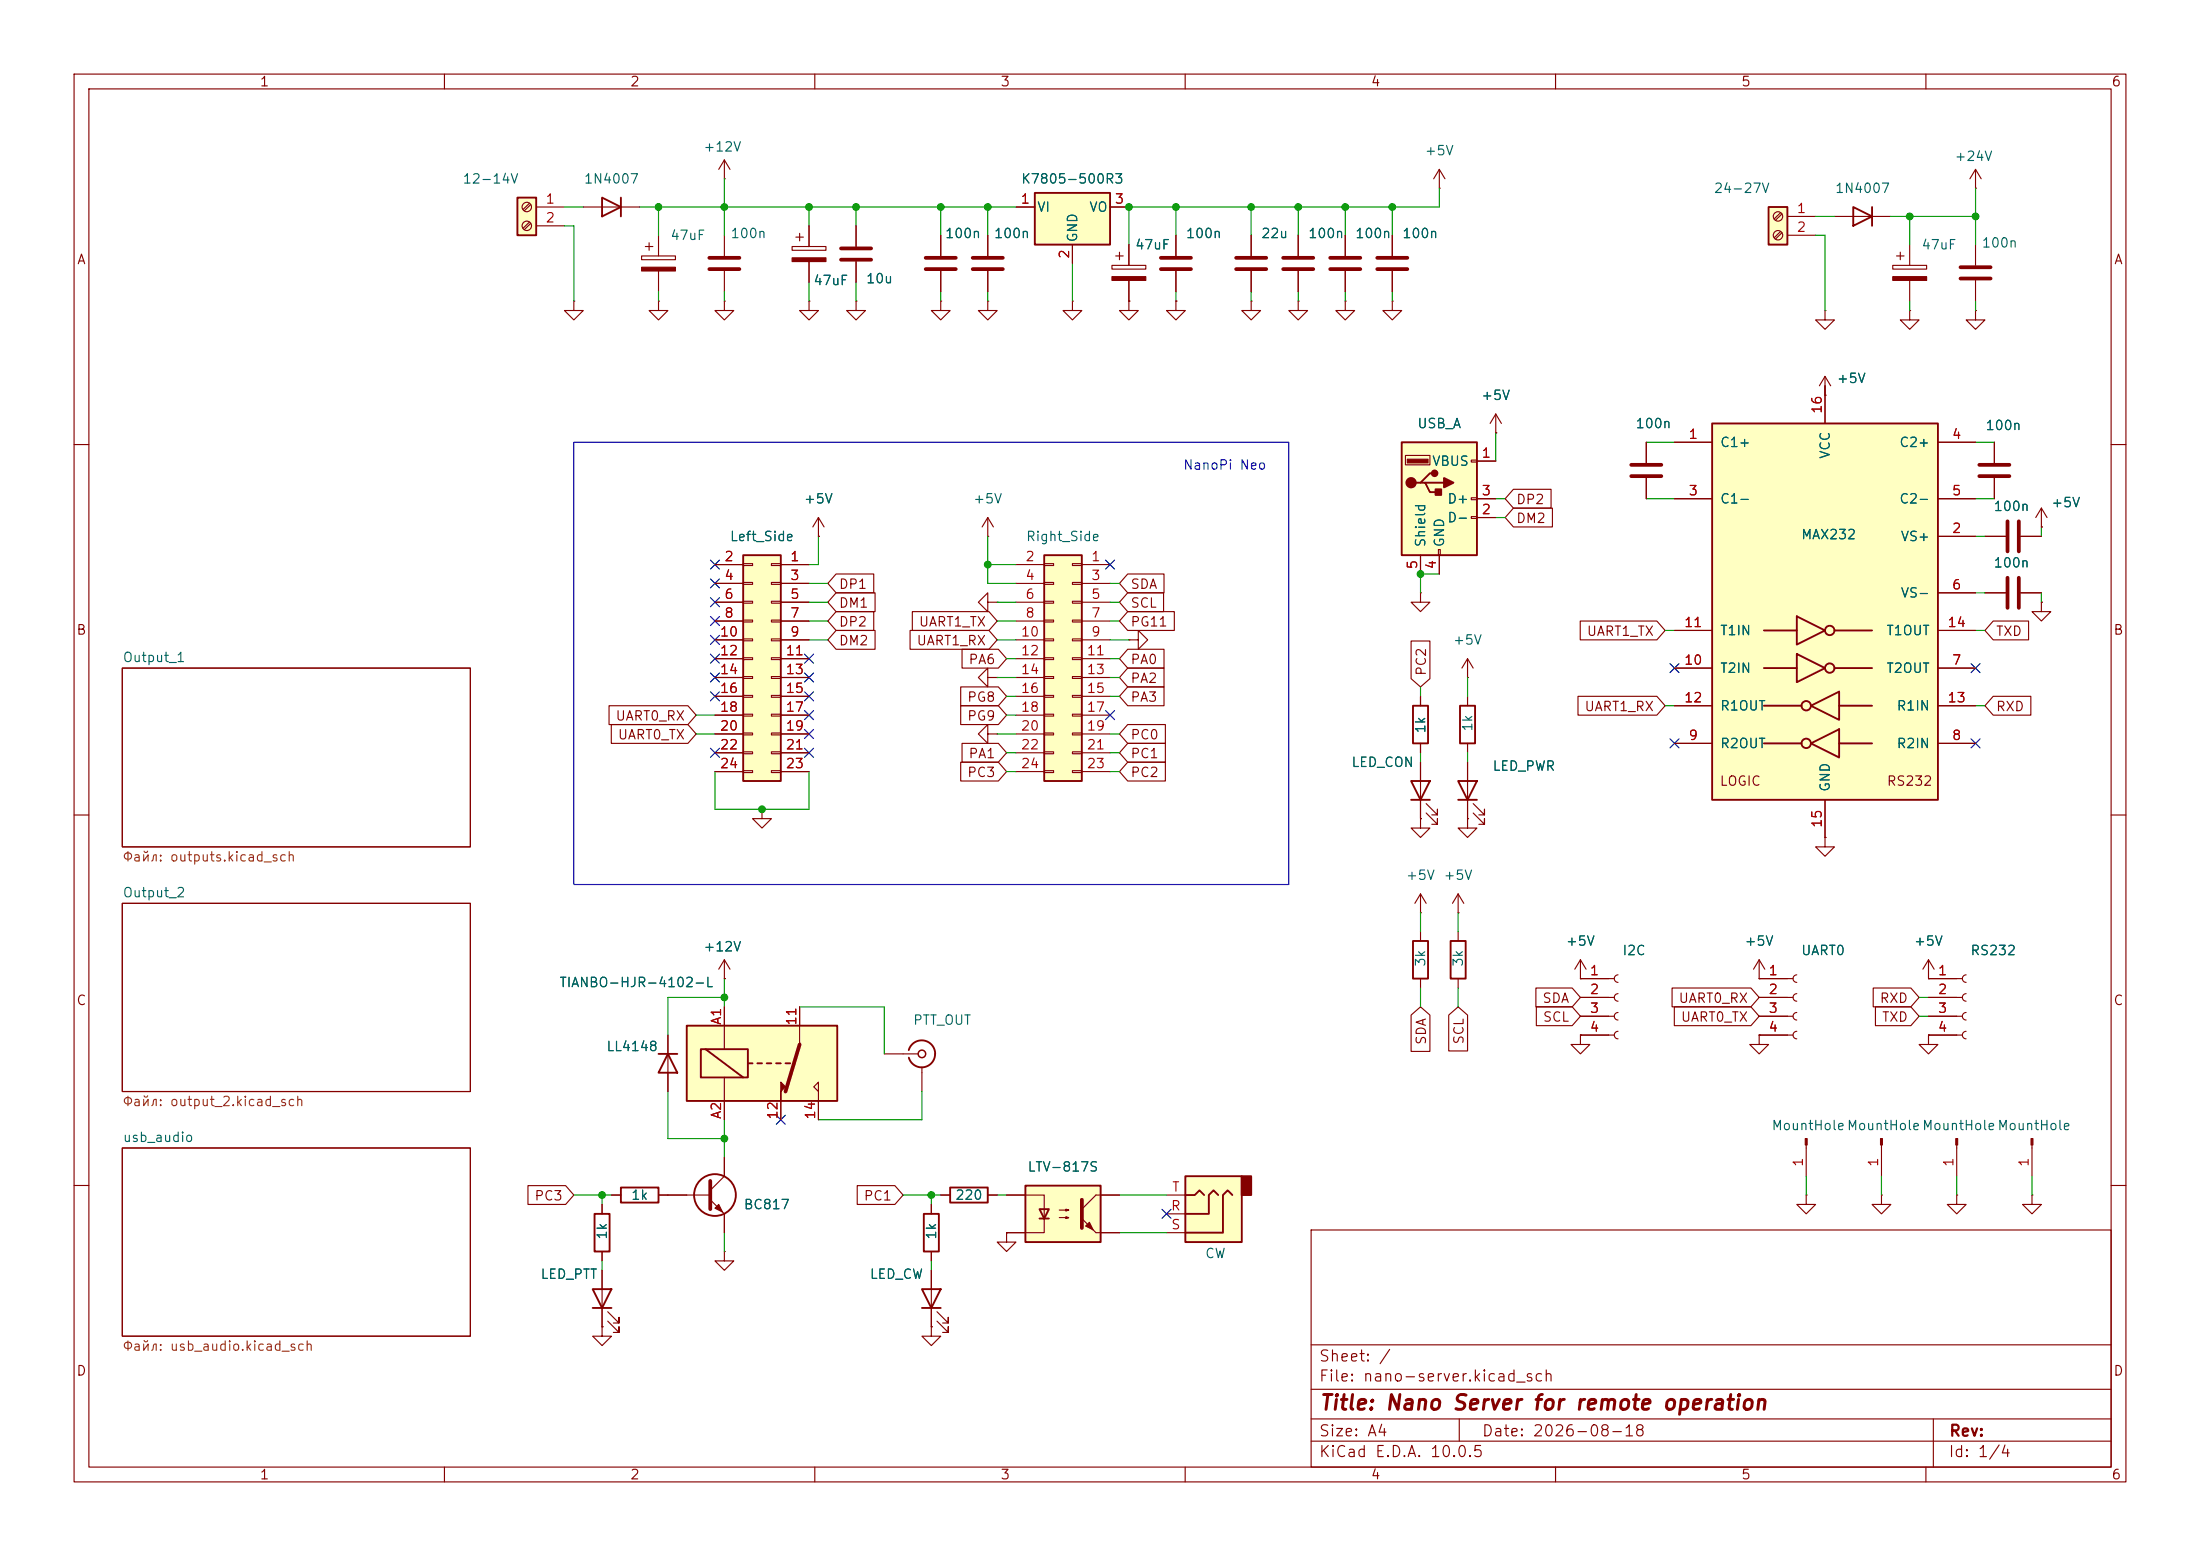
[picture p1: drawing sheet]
<svg xmlns="http://www.w3.org/2000/svg" width="297mm" height="210mm" viewBox="0 0 297 210" stroke-linecap="round" stroke-linejoin="round" font-family="sans-serif">
<g fill="none" stroke="#840000" stroke-width=".15">
<path d="M10 10h277v190h-277zM12 12h273v186h-273zM60 10v2M110 10v2M160 10v2M210 10v2M260 10v2M10 60h2M285 60h2M16.5 90.2h47v24.1h-47zM268 80h2.8M272.8 80h2.8"/>
<path d="M10 110h2M285 110h2M16.5 121.9h47v25.4h-47zM191.8 125.7v1.3M191.8 132.1v1.3M196.8 125.7v1.3M196.8 132.1v1.3M16.5 154.9h47v25.4h-47zM10 160h2M177 166h108v32h-108zM285 160h2M60 198v2"/>
<path d="M110 198v2M160 198v2M177 194.5h108M177 191.5h108M177 187.5h108M177 181.5h108M197 191.5v3M210 198v2M260 198v2M261 191.5v6.5"/>
</g>
<path d="M271 78v4M272.5 78v4" fill="none" stroke="#840000" stroke-width=".51"/>
<path d="M190.8 127h2v5.1h-2zM195.8 127h2.1v5.1h-2.1z" fill="none" stroke="#840000" stroke-width=".25"/>
<path d="M238.8 27.9h2.5v5.1h-2.5z" fill="#ffffc2"/>
<path d="M238.8 27.9h2.5v5.1h-2.5zM250.2 27.9l2.5 1.3-2.5 1.3zM252.7 27.9v2.6M122.7 141.7a1.82 1.82 0 0 1 2-1.3 1.82 1.82 0 0 1 1.5 1.8M126.2 142.2a1.81 1.81 0 0 1-1.5 1.8 1.81 1.81 0 0 1-2-1.3" fill="none" stroke="#840000" stroke-width=".25"/>
<g fill="none" stroke="#840000" stroke-width=".15">
<path d="M240.4 28.7l-.9 .8M240.4 31.2l-.9 .9M240.6 28.9l-.9 .8M240.6 31.4l-.9 .9M241.3 29.2h3.8M241.3 31.8h3.8M247.6 29.2h7.7M144.8 40.6v1.3h1.2l-1.2 1.3-1.3-1.3h1.3M144.8 40.6h.1M222.2 59.7v2.8M266.7 41.9v1.3h1.3l-1.3 1.3-1.3-1.3h1.3M266.7 41.9h.1"/>
<path d="M222.2 64.5v2.8M275.6 81.3v1.3h1.3l-1.3 1.2-1.3-1.2h1.3M275.6 81.3h.1M102.9 109.2v1.3h1.2l-1.2 1.3-1.3-1.3h1.3M102.9 109.2h.1M246.4 113v1.3h1.2l-1.2 1.3-1.3-1.3h1.3M246.4 113h.1M97.8 132.1h.1M97.8 129.5l-.8 1.3M97.8 129.5l.8 1.3M97.8 129.5v2.6M213.4 139.7v1.3h1.2l-1.2 1.2-1.3-1.2h1.3"/>
<path d="M213.4 139.7h.1M213.4 132.1h.1M213.4 129.5l-.8 1.3M213.4 129.5l.7 1.3M213.4 129.5v2.6M213.4 132.1h4.5M213.4 134.6h4.5M213.4 137.2h4.5M213.4 139.7h4.5M218.4 131.6a.51 .51 0 0 0-.5 .5 .51 .51 0 0 0 .5 .5M218.4 134.1a.51 .51 0 0 0-.5 .5 .51 .51 0 0 0 .5 .5M218.4 136.7a.51 .51 0 0 0-.5 .5 .51 .51 0 0 0 .5 .5"/>
<path d="M218.4 139.2a.51 .51 0 0 0-.5 .5 .51 .51 0 0 0 .5 .5M237.5 132.1h.1M237.5 139.7v1.3h1.3l-1.3 1.2-1.3-1.2h1.3M237.5 139.7h.1M237.5 132.1h4.6M237.5 134.6h4.6M237.5 137.2h4.6M237.5 139.7h4.6M237.5 129.5l-.8 1.3M237.5 129.5l.8 1.3M237.5 129.5v2.6M242.6 131.6a.51 .51 0 0 0-.5 .5 .51 .51 0 0 0 .5 .5"/>
<path d="M242.6 134.1a.51 .51 0 0 0-.5 .5 .51 .51 0 0 0 .5 .5M242.6 136.7a.51 .51 0 0 0-.5 .5 .51 .51 0 0 0 .5 .5M242.6 139.2a.51 .51 0 0 0-.5 .5 .51 .51 0 0 0 .5 .5M119.4 142.2h4.6M124.5 144v3.3M243.8 154.5v4.3M254 154.5v4.3M264.2 154.5v4.3M274.3 154.5v4.3M243.8 161.3v1.3h1.3l-1.3 1.2-1.2-1.2h1.2M243.8 161.3h.1M254 161.3v1.3h1.3l-1.3 1.2-1.3-1.2h1.3"/>
<path d="M254 161.3h.1M264.2 161.3v1.3h1.2l-1.2 1.2-1.3-1.2h1.3M264.2 161.3h.1M274.3 161.3v1.3h1.3l-1.3 1.2-1.3-1.2h1.3M274.3 161.3h.1"/>
<circle cx="240" cy="29.2" r=".63"/>
<circle cx="240" cy="31.7" r=".63"/>
</g>
<g fill="#840000" stroke="#840000" stroke-width=".15">
<path d="M243.7 153.7h.3v.8h-.3z"/>
<path d="M253.9 153.7h.2v.8h-.2z"/>
<path d="M274.2 153.7h.2v.8h-.2z"/>
<path d="M264 153.7h.3v.8h-.3z"/>
</g>
<path d="M220.2 62.7h4.1M220.2 64.3h4.1" fill="none" stroke="#840000" stroke-width=".51"/>
<circle cx="124.5" cy="142.2" r=".51" fill="none" stroke="#840000" stroke-width=".2"/>
<path d="M139.7 26h10.2v7h-10.2z" fill="#ffffc2"/>
<path d="M139.7 26h10.2v7h-10.2z" fill="none" stroke="#840000" stroke-width=".25"/>
<path d="M137.2 27.9h2.5M144.8 33v2.6M149.9 27.9h2.5M133.3 72.4h.1M133.3 69.9l-.7 1.2M133.3 69.9l.8 1.2M133.3 69.9v2.5" fill="none" stroke="#840000" stroke-width=".15"/>
<path d="M160 158.8h7.6v8.8h-7.6z" fill="#ffffc2"/>
<path d="M167.6 158.8h1.3v2.5h-1.3z" fill="#840000" stroke="#840000" stroke-width=".25"/>
<path d="M160 158.8h7.6v8.8h-7.6zM160 161.3h1.3l.6-.6 .7 .6M164.5 161.3l-.7-.6-.6 .6v2.5h-3.2M166.4 161.3l-.7-.6-.6 .6v5.1h-5.1" fill="none" stroke="#840000" stroke-width=".25"/>
<path d="M157.5 163.8h2.5M157.5 166.4h2.5M157.5 161.3h2.5" fill="none" stroke="#840000" stroke-width=".15"/>
<path d="M138.4 160h10.2v7.6h-10.2z" fill="#ffffc2"/>
<path d="M138.4 160h10.2v7.6h-10.2zM140.3 163.2h1.3l-.6 1.3zM140.3 164.5h1.3" fill="none" stroke="#840000" stroke-width=".25"/>
<g fill="none" stroke="#840000" stroke-width=".15">
<path d="M133.3 31.8v2.7M133.3 36.6v2.8M150.1 35.8h4.6v.5h-4.6zM150.6 34.5h1M151.1 34v1.1M152.4 33v2.8M152.4 37.8v2.8M158.7 31.8v2.7M158.7 36.6v2.8M133.3 40.6v1.3h1.3l-1.3 1.3-1.2-1.3h1.2M133.3 40.6h.1M152.4 40.6v1.3h1.3l-1.3 1.3-1.3-1.3h1.3"/>
<path d="M152.4 40.6h.1M158.7 40.6v1.3h1.3l-1.3 1.3-1.2-1.3h1.2M158.7 40.6h.1M133.3 81.3v-1.3l-1.2 1.3 1.2 1.3v-1.3h1.3M134.6 81.3h.1M135.9 161.3h5.1v3.3M135.9 166.4v1.2h1.3l-1.3 1.3-1.3-1.3h1.3M135.9 166.4h.1M141 164.5v1.9h-5.1M143 163.3h1.3l-.4 .1v-.2l.4 .1M143 164.3h1.3l-.4 .2v-.3l.4 .1M148 166.4h3.1"/>
<path d="M151.1 161.3h-3.1l-2 1.9"/>
</g>
<path d="M131.3 34.8h4.1M131.3 36.3h4.1M156.7 34.8h4.1M156.7 36.3h4.1M146 161.9v3.8" fill="none" stroke="#840000" stroke-width=".51"/>
<g fill="#840000" stroke="#840000" stroke-width=".15">
<path d="M146.6 165.5l.5-.5 .5 1z"/>
<path d="M146 164.5l2 1.9z"/>
<path d="M150.1 37.3h4.6v.5h-4.6z"/>
</g>
<path d="M231.1 57.2h30.5v50.8h-30.5z" fill="#ffffc2"/>
<g fill="none" stroke="#840000" stroke-width=".25">
<path d="M231.1 57.2h30.5v50.8h-30.5zM238.1 85.1h4.5M238.1 90.2h4.5M238.1 95.3h5.1M242.6 83.2l3.8 1.9-3.8 1.9zM242.6 88.3l3.8 1.9-3.8 1.9zM244.5 95.3l3.8-2v3.9zM247.6 85.1h5.1M247.6 90.2h5.1M248.3 95.3h4.4M238.1 100.3h5.1M244.5 100.3l3.8-1.9v3.8z"/>
<path d="M248.3 100.3h4.4"/>
<circle cx="243.8" cy="95.2" r=".63"/>
<circle cx="247" cy="85.1" r=".63"/>
<circle cx="247" cy="90.2" r=".63"/>
<circle cx="243.8" cy="100.3" r=".63"/>
</g>
<g fill="none" stroke="#840000" stroke-width=".15">
<path d="M226.1 59.7h5M246.4 52.1v5.1M261.6 59.7h5.1M226.1 67.3h5M261.6 72.4h5.1M261.6 67.3h5.1M226.1 90.2h5M226.1 85.1h5M226.1 95.3h5M261.6 80h5.1M261.6 90.2h5.1M261.6 85.1h5.1"/>
<path d="M261.6 95.3h5.1M226.1 100.3h5M246.4 108v5M261.6 100.3h5.1"/>
</g>
<path d="M141 74.9h5v30.5h-5z" fill="#ffffc2"/>
<path d="M141 74.9h5v30.5h-5z" fill="none" stroke="#840000" stroke-width=".25"/>
<g fill="none" stroke="#840000" stroke-width=".15">
<path d="M266.7 25.4h.1M266.7 22.9l-.8 1.2M266.7 22.9l.8 1.2M266.7 22.9v2.5M137.2 76.2h3.8M137.2 78.7h3.8M141 76.1h1.2v.2h-1.2zM141 78.6h1.2v.3h-1.2zM144.8 76.1h1.2v.2h-1.2zM144.8 78.6h1.2v.3h-1.2zM146 76.2h3.9M146 78.7h3.9"/>
<path d="M133.3 99.1v-1.3l-1.2 1.3 1.2 1.2v-1.2h1.3M134.6 99.1h.1M137.2 81.3h3.8M137.2 83.8h3.8M137.2 86.4h3.8M137.2 88.9h3.8M137.2 91.4h3.8M137.2 94h3.8M137.2 96.5h3.8M137.2 99.1h3.8M141 81.2h1.2v.2h-1.2zM141 83.7h1.2v.2h-1.2z"/>
<path d="M141 86.2h1.2v.3h-1.2zM141 88.8h1.2v.2h-1.2zM141 91.3h1.2v.3h-1.2zM141 93.9h1.2v.2h-1.2zM141 96.4h1.2v.2h-1.2zM141 98.9h1.2v.3h-1.2zM144.8 81.2h1.2v.2h-1.2zM144.8 83.7h1.2v.2h-1.2zM144.8 86.2h1.2v.3h-1.2zM144.8 88.8h1.2v.2h-1.2zM144.8 91.3h1.2v.3h-1.2zM144.8 93.9h1.2v.2h-1.2z"/>
<path d="M144.8 96.4h1.2v.2h-1.2zM144.8 98.9h1.2v.3h-1.2zM146 81.3h3.9M146 83.8h3.9M146 86.4h3.9M146 88.9h3.9M146 91.4h3.9M146 94h3.9M146 96.5h3.9M146 99.1h3.9M152.4 86.4h1.3v-1.3l1.2 1.3-1.2 1.2v-1.2M152.4 86.4h.1"/>
<path d="M137.2 101.6h3.8M137.2 104.1h3.8M141 101.5h1.2v.2h-1.2zM141 104h1.2v.3h-1.2zM144.8 101.5h1.2v.2h-1.2zM144.8 104h1.2v.3h-1.2zM146 101.6h3.9M146 104.1h3.9"/>
</g>
<path d="M100.3 74.9h5.1v30.5h-5.1z" fill="#ffffc2"/>
<path d="M81.3 26.7l2.5 1.2-2.5 1.3zM83.8 26.7v2.5M100.3 74.9h5.1v30.5h-5.1zM197.1 95.3h2v5h-2zM128.3 160.3h5v2h-5z" fill="none" stroke="#840000" stroke-width=".25"/>
<g fill="none" stroke="#840000" stroke-width=".15">
<path d="M78.7 27.9h7.7M86.6 34.5h4.6v.6h-4.6zM87.1 33.3h1M87.6 32.8v1M88.9 31.8v2.7M88.9 36.6v2.8M97.8 24.1h.1M97.8 21.6v2.5M97.8 31.8v2.7M97.8 36.6v2.8M97.8 21.6l-.8 1.3M97.8 21.6l.8 1.3"/>
<path d="M115.6 30.5v2.8M115.6 35.3v2.8M127 31.8v2.7M127 36.6v2.8M181.6 31.8v2.7M181.6 36.6v2.8M188 31.8v2.7M188 36.6v2.8M194.3 25.4h.1M194.3 22.9l-.8 1.2M194.3 22.9l.8 1.2M194.3 22.9v2.5"/>
<path d="M255.5 35.8h4.6v.5h-4.6zM256 34.5h1M256.5 34v1.1M257.8 33v2.8M257.8 37.8v2.8M266.7 33v2.8M266.7 37.8v2.8M88.9 40.6v1.3h1.3l-1.3 1.3-1.3-1.3h1.3M88.9 40.6h.1M97.8 40.6v1.3h1.3l-1.3 1.3-1.3-1.3h1.3M97.8 40.6h.1M115.6 40.6v1.3h1.2l-1.2 1.3-1.3-1.3h1.3"/>
<path d="M115.6 40.6h.1M127 40.6v1.3h1.3l-1.3 1.3-1.3-1.3h1.3M127 40.6h.1M181.6 40.6v1.3h1.3l-1.3 1.3-1.3-1.3h1.3M181.6 40.6h.1M188 40.6v1.3h1.2l-1.2 1.3-1.3-1.3h1.3M188 40.6h.1M246.4 53.3h.1M246.4 41.9v1.3h1.2l-1.2 1.3-1.3-1.3h1.3M246.4 41.9h.1M246.4 50.8l-.8 1.3M246.4 50.8l.7 1.3"/>
<path d="M246.4 50.8v2.5M257.8 41.9v1.3h1.3l-1.3 1.3-1.3-1.3h1.3M257.8 41.9h.1M269.2 59.7v2.8M96.5 76.2h3.8M96.5 78.7h3.8M100.3 76.1h1.3v.2h-1.3zM100.3 78.6h1.3v.3h-1.3zM104.1 76.1h1.3v.2h-1.3zM104.1 78.6h1.3v.3h-1.3zM105.4 76.2h3.8M105.4 78.7h3.8"/>
<path d="M110.5 72.4h.1M110.5 69.9l-.8 1.2M110.5 69.9l.8 1.2M110.5 69.9v2.5M269.2 64.5v2.8M96.5 81.3h3.8M96.5 83.8h3.8M96.5 86.4h3.8M96.5 88.9h3.8M96.5 91.4h3.8M96.5 94h3.8M96.5 96.5h3.8"/>
<path d="M96.5 99.1h3.8M100.3 81.2h1.3v.2h-1.3zM100.3 83.7h1.3v.2h-1.3zM100.3 86.2h1.3v.3h-1.3zM100.3 88.8h1.3v.2h-1.3zM100.3 91.3h1.3v.3h-1.3zM100.3 93.9h1.3v.2h-1.3zM100.3 96.4h1.3v.2h-1.3zM100.3 98.9h1.3v.3h-1.3zM104.1 81.2h1.3v.2h-1.3zM104.1 83.7h1.3v.2h-1.3zM104.1 86.2h1.3v.3h-1.3z"/>
<path d="M104.1 88.8h1.3v.2h-1.3zM104.1 91.3h1.3v.3h-1.3zM104.1 93.9h1.3v.2h-1.3zM104.1 96.4h1.3v.2h-1.3zM104.1 98.9h1.3v.3h-1.3zM105.4 81.3h3.8M105.4 83.8h3.8M105.4 86.4h3.8M105.4 88.9h3.8M105.4 91.4h3.8M105.4 94h3.8M105.4 96.5h3.8"/>
<path d="M105.4 99.1h3.8M133.3 91.4v-1.2l-1.2 1.2 1.2 1.3v-1.3h1.3M134.6 91.4h.1M198.1 91.4h.1M198.1 88.9l-.7 1.3M198.1 88.9l.8 1.3M198.1 88.9v2.5M198.1 94v1.3M96.5 101.6h3.8M96.5 104.1h3.8M100.3 101.5h1.3v.2h-1.3zM100.3 104h1.3v.3h-1.3z"/>
<path d="M104.1 101.5h1.3v.2h-1.3zM104.1 104h1.3v.3h-1.3zM105.4 101.6h3.8M105.4 104.1h3.8M191.8 110.5v1.3h1.2l-1.2 1.2-1.3-1.2h1.3M191.8 110.5h.1M198.1 110.5v1.3h1.3l-1.3 1.2-1.3-1.2h1.3M198.1 110.5h.1M198.1 100.3v1.3M191.8 123.2h.1M191.8 120.7l-.8 1.2M191.8 120.7l.7 1.2"/>
<path d="M191.8 120.7v2.5M196.8 123.2h.1M196.8 120.7l-.7 1.2M196.8 120.7l.8 1.2M196.8 120.7v2.5M127 161.3h1.3M133.3 161.3h1.3"/>
</g>
<g fill="none" stroke="#840000" stroke-width=".51">
<path d="M95.8 34.8h4M95.8 36.3h4M113.5 33.5h4.1M113.5 35.1h4.1M125 34.8h4M125 36.3h4M179.6 34.8h4M179.6 36.3h4M185.9 34.8h4.1M185.9 36.3h4.1M264.7 36.1h4M264.7 37.6h4"/>
<path d="M267.2 62.7h4.1M267.2 64.3h4.1"/>
</g>
<g fill="#840000" stroke="#840000" stroke-width=".15">
<path d="M255.5 37.3h4.6v.5h-4.6z"/>
<path d="M86.6 36.1h4.6v.5h-4.6z"/>
</g>
<path d="M69.8 26.7h2.6v5.1h-2.6z" fill="#ffffc2"/>
<g fill="none" stroke="#840000" stroke-width=".25">
<path d="M69.8 26.7h2.6v5.1h-2.6zM190.8 95.3h2v5h-2zM196.8 105.4h2.6l-1.3 2.6zM196.8 108h2.6M80 174h2.5l-1.2 2.5zM80 176.5h2.5M80.3 163.8h2v5.1h-2zM83.8 160.3h5.1v2h-5.1zM124.5 174h2.5l-1.3 2.5zM124.5 176.5h2.5M124.7 163.8h2v5.1h-2z"/>
<circle cx="96.5" cy="161.3" r="2.82"/>
</g>
<g fill="none" stroke="#840000" stroke-width=".15">
<path d="M71.5 27.4l-.9 .9M71.5 30l-.9 .8M71.7 27.6l-.9 .8M71.7 30.1l-.9 .9M72.4 27.9h3.8M72.4 30.5h3.8M106.9 33.3h4.6v.5h-4.6zM107.4 32h1.1M107.9 31.5v1M109.2 30.5v2.8M109.2 35.3v2.8M168.9 31.8v2.7"/>
<path d="M168.9 36.6v2.8M175.3 31.8v2.7M175.3 36.6v2.8M77.5 40.6v1.3h1.2l-1.2 1.3-1.3-1.3h1.3M77.5 40.6h.1M109.2 40.6v1.3h1.3l-1.3 1.3-1.3-1.3h1.3M109.2 40.6h.1M168.9 40.6v1.3h1.3l-1.3 1.3-1.3-1.3h1.3M168.9 40.6h.1M175.3 40.6v1.3h1.2l-1.2 1.3-1.3-1.3h1.3M175.3 40.6h.1M268 72.4h2.8"/>
<path d="M272.8 72.4h2.8M275.6 71.1h.1M275.6 68.6l-.8 1.3M275.6 68.6l.8 1.3M275.6 68.6v2.5M191.8 80v1.3h1.2l-1.2 1.3-1.3-1.3h1.3M191.8 80h.1M191.8 94v1.3M191.8 100.3v1.3M198.1 102.9v7.6M198.9 109.7l1.5 1.6v-.8v.8h-.8M198.9 108.5l1.5 1.5v-.8v.8h-.8"/>
<path d="M260.3 139.7v1.3h1.3l-1.3 1.2-1.2-1.2h1.2M260.3 139.7h.1M260.3 132.1h.1M260.3 132.1h4.6M260.3 134.6h4.6M260.3 137.2h4.6M260.3 139.7h4.6M260.3 129.5l-.7 1.3M260.3 129.5l.8 1.3M260.3 129.5v2.6M265.4 131.6a.51 .51 0 0 0-.5 .5 .51 .51 0 0 0 .5 .5M265.4 134.1a.51 .51 0 0 0-.5 .5 .51 .51 0 0 0 .5 .5"/>
<path d="M265.4 136.7a.51 .51 0 0 0-.5 .5 .51 .51 0 0 0 .5 .5M265.4 139.2a.51 .51 0 0 0-.5 .5 .51 .51 0 0 0 .5 .5M97.8 156.2v2.6l-1.9 1.9M81.3 179.1v1.2h1.2l-1.2 1.3-1.3-1.3h1.3M81.3 179.1h.1M81.3 162.6v1.2M81.3 168.9v1.3M81.3 171.5v7.6M82 178.3l1.6 1.5v-.7v.7h-.8M82 177l1.6 1.6v-.8v.8h-.8M82.5 161.3h1.3M88.9 161.3h7"/>
<path d="M95.9 161.9l1.9 1.9v2.6M125.7 179.1v1.2h1.3l-1.3 1.3-1.2-1.3h1.2M125.7 179.1h.1M125.7 162.6v1.2M125.7 168.9v1.3M125.7 171.5v7.6M126.5 178.3l1.5 1.5v-.7v.7h-.7M126.5 177l1.5 1.6v-.8v.8h-.7"/>
<circle cx="71.1" cy="30.5" r=".63"/>
<circle cx="71.1" cy="27.9" r=".63"/>
</g>
<path d="M166.9 34.8h4M166.9 36.3h4M173.2 34.8h4.1M173.2 36.3h4.1M271 70.4v4M272.5 70.4v4M95.9 159.4v3.8" fill="none" stroke="#840000" stroke-width=".51"/>
<g fill="#840000" stroke="#840000" stroke-width=".15">
<path d="M106.9 34.8h4.6v.5h-4.6z"/>
<path d="M97 162.6l.5 1-1-.5z"/>
</g>
<path d="M189.2 59.7h10.2v15.2h-10.2z" fill="#ffffc2"/>
<path d="M189.2 59.7h10.2v15.2h-10.2zM191.8 65.2h.6l.6 1.2h1.3M192.4 65.2h2.5M193.7 63.9h-.7l-1.2 1.3h-.7" fill="none" stroke="#840000" stroke-width=".25"/>
<g fill="#840000" stroke="#840000" stroke-width=".25">
<path d="M193.8 66h.8v.8h-.8z"/>
<path d="M194.9 64.5l1.3 .7-1.3 .6z"/>
<circle cx="190.5" cy="65.2" r=".63"/>
<circle cx="193.7" cy="63.9" r=".38"/>
</g>
<path d="M190 62h2.8v.5h-2.8z" fill="#840000" stroke="#840000" stroke-width=".15"/>
<g fill="none" stroke="#840000" stroke-width=".15">
<path d="M201.9 58.4h.1M201.9 55.9l-.7 1.3M201.9 55.9l.8 1.3M201.9 55.9v2.5M189.7 61.5h3.3v1.2h-3.3zM191.8 74.9v2.6M194.2 74.2h.2v.7h-.2zM194.3 74.9v2.6M198.6 62.1h.8v.3h-.8zM198.6 67.2h.8v.2h-.8zM198.6 69.7h.8v.3h-.8zM199.4 62.2h2.5"/>
<path d="M199.4 69.9h2.5M199.4 67.3h2.5"/>
</g>
<path d="M92.7 138.4h20.3v10.2h-20.3z" fill="#ffffc2"/>
<g fill="none" stroke="#840000" stroke-width=".15">
<path d="M109.2 30.5v2.8M109.2 35.3v2.8M115.6 30.5v2.8M115.6 35.3v2.8M127 31.8v2.7M127 36.6v2.8M133.3 31.8v2.7M133.3 36.6v2.8M137.2 27.9h2.5M144.8 33v2.6M149.9 27.9h2.5M152.4 33v2.8"/>
<path d="M152.4 37.8v2.8M158.7 31.8v2.7M158.7 36.6v2.8M168.9 31.8v2.7M168.9 36.6v2.8M175.3 31.8v2.7M175.3 36.6v2.8M181.6 31.8v2.7M181.6 36.6v2.8M188 31.8v2.7M188 36.6v2.8M152.4 40.6h.1"/>
<path d="M158.7 40.6h.1M201.9 58.4h.1M222.2 59.7v2.8M226.1 59.7h5M246.4 53.3h.1M246.4 52.1v5.1M261.6 59.7h5.1M269.2 59.7v2.8M96.5 76.2h3.8M96.5 78.7h3.8M105.4 76.2h3.8M105.4 78.7h3.8"/>
<path d="M110.5 72.4h.1M112.9 77.5h5.1v2.5h-5.1l-1.1-1.3zM152.2 77.5h4.9v2.5h-4.9l-1.1-1.3zM191.8 74.9v2.6M194.3 74.9v2.6M199.4 67.3h2.5M199.4 62.2h2.5M199.4 69.9h2.5M204.3 68.6h5.3v2.5h-5.3l-1.1-1.2zM204.3 66h5.1v2.6h-5.1l-1.1-1.3zM222.2 64.5v2.8M226.1 67.3h5"/>
<path d="M261.6 72.4h5.1M261.6 67.3h5.1M268 72.4h2.8M269.2 64.5v2.8M272.8 72.4h2.8M275.6 71.1h.1M82.2 95.2h10.7l1.1 1.3-1.1 1.3h-10.7zM82.5 97.8h10.4l1.1 1.3-1.1 1.2h-10.4zM96.5 81.3h3.8M96.5 83.8h3.8M96.5 86.4h3.8M96.5 88.9h3.8"/>
<path d="M96.5 91.4h3.8M96.5 94h3.8M96.5 96.5h3.8M96.5 99.1h3.8M105.4 81.3h3.8M105.4 83.8h3.8M105.4 86.4h3.8M105.4 88.9h3.8M105.4 91.4h3.8M105.4 94h3.8M105.4 96.5h3.8M105.4 99.1h3.8"/>
<path d="M112.9 80h5.2v2.6h-5.2l-1.1-1.3zM112.9 85.1h5.2v2.5h-5.2l-1.1-1.2zM112.9 82.5h5.1v2.6h-5.1l-1.1-1.3zM122.9 85.1h10.6l1.1 1.3-1.1 1.2h-10.6zM123.2 82.5h10.3l1.1 1.3-1.1 1.3h-10.3zM129.7 92.7h5.1l1.1 1.3-1.1 1.3h-5.1zM129.7 95.2h5.1l1.1 1.3-1.1 1.3h-5.1zM129.9 87.6h4.9l1.1 1.3-1.1 1.3h-4.9zM152.2 92.7h4.9v2.6h-4.9l-1.1-1.3zM152.2 97.8h5.1v2.5h-5.1l-1.1-1.2zM152.2 80h4.9v2.6h-4.9l-1.1-1.3zM152.2 82.5h6.3v2.6h-6.3l-1.1-1.3z"/>
<path d="M152.2 87.6h4.9v2.6h-4.9l-1.1-1.3zM152.2 90.2h4.9v2.5h-4.9l-1.1-1.3zM190.5 86.5h2.5v5.1l-1.2 1.1-1.3-1.1zM191.8 94v1.3M213 94h10.7l1.1 1.3-1.1 1.2h-10.7zM213.3 83.8h10.4l1.1 1.3-1.1 1.3h-10.4zM226.1 90.2h5M226.1 85.1h5M226.1 95.3h5M261.6 80h5.1M261.6 90.2h5.1M261.6 85.1h5.1"/>
<path d="M261.6 95.3h5.1M268 80h2.8M269.1 94h5.1v2.5h-5.1l-1.1-1.2zM269.1 83.8h4.8v2.6h-4.8l-1.1-1.3zM272.8 80h2.8M275.6 81.3h.1M96.5 101.6h3.8M96.5 104.1h3.8M105.4 101.6h3.8M105.4 104.1h3.8M129.7 102.9h5.1l1.1 1.2-1.1 1.3h-5.1zM129.9 100.3h4.9l1.1 1.3-1.1 1.3h-4.9z"/>
<path d="M152.2 102.9h5.1v2.5h-5.1l-1.1-1.3zM152.2 100.3h5.1v2.6h-5.1l-1.1-1.3zM191.8 110.5h.1M191.8 100.3v1.3M191.8 102.9v7.6M192.5 109.7l1.6 1.6v-.8v.8h-.8M192.5 108.5l1.6 1.5v-.8v.8h-.8M198.1 110.5h.1M198.1 102.9v2.5M198.1 108v2.5M226.1 100.3h5M246.4 113h.1"/>
<path d="M246.4 108v5M261.6 100.3h5.1M90.2 139.7v7.6M97.8 132.1h.1M97.8 135.9v5.7M107.9 135.9v5.1M190.5 137l1.3-1.1 1.2 1.1v4.9h-2.5zM195.6 137l1.2-1.1 1.3 1.1v4.8h-2.5zM207.3 133.3h4.9l1.2 1.3-1.2 1.3h-4.9zM207.4 135.9h4.8l1.2 1.3-1.2 1.2h-4.8zM213.4 139.7h.1M213.4 132.1h.1"/>
<path d="M213.4 132.1h3.8M213.4 134.6h3.8M213.4 137.2h3.8M213.4 139.7h3.8M225.7 133.3h10.7l1.1 1.3-1.1 1.3h-10.7zM226 135.9h10.4l1.1 1.3-1.1 1.2h-10.4zM237.5 132.1h.1M237.5 139.7h.1M237.5 132.1h3.8M237.5 134.6h3.8M237.5 137.2h3.8M237.5 139.7h3.8"/>
<path d="M252.9 133.3h5.1l1.1 1.3-1.1 1.3h-5.1zM253.2 135.9h4.8l1.1 1.3-1.1 1.2h-4.8zM260.3 139.7h.1M260.3 132.1h.1M260.3 132.1h3.9M260.3 134.6h3.9M260.3 137.2h3.9M260.3 139.7h3.9M97.8 145.4v5.7M97.8 156.2v2.6M105.4 148.6v2.5M110.5 147.3l-.6-.6 .6-.6v5"/>
<path d="M71.3 160h5.1l1.1 1.3-1.1 1.3h-5.1zM81.3 179.1h.1M81.3 162.6v1.2M81.3 168.9v1.3M81.3 171.5v2.5M81.3 176.5v2.6M82.5 161.3h1.3M88.9 161.3h3.8M97.8 168.9v1.3h1.3l-1.3 1.3-1.3-1.3h1.3M97.8 168.9h.1M97.8 163.8v2.6M115.7 160h5.1l1.1 1.3-1.1 1.3h-5.1z"/>
<path d="M125.7 179.1h.1M125.7 162.6v1.2M125.7 168.9v1.3M125.7 171.5v2.5M125.7 176.5v2.6M127 161.3h1.3M133.3 161.3h1.3M135.9 166.4h.1M135.9 161.3h2.5M135.9 166.4h2.5M148.6 161.3h2.5M148.6 166.4h2.5"/>
</g>
<path d="M190.5 105.4h2.5l-1.2 2.6zM190.5 108h2.5M92.7 138.4h20.3v10.2h-20.3zM88.9 142.2h2.5M90.2 142.2l1.2 2.6h-2.5zM94.6 141.6h6.4v3.8h-6.4zM95.2 141.6l5.1 3.8M101 143.5h.6M102.2 143.5h.7M103.5 143.5h.6M104.8 143.5h.6M106 143.5h.7" fill="none" stroke="#840000" stroke-width=".25"/>
<path d="M105.4 146.1l.6 .6-.6 .6v1.3z" fill="#840000" stroke="#840000" stroke-width=".15"/>
<path d="M107.9 141l-1.9 6.3" fill="none" stroke="#840000" stroke-width=".51"/>
<g fill="none" stroke="#009600" stroke-width=".15">
<path d="M76.2 27.9h2.5M76.2 30.5h1.3v10.1M86.4 27.9h50.8M88.9 27.9v3.9M88.9 39.4v1.2M97.8 24.1v7.7M97.8 39.4v1.2M109.2 27.9v2.6M109.2 38.1v2.5M115.6 27.9v2.6M115.6 38.1v2.5M127 27.9v3.9"/>
<path d="M127 39.4v1.2M133.3 27.9v3.9M133.3 39.4v1.2M144.8 35.6v5M158.7 27.9v3.9M158.7 39.4v1.2M168.9 27.9v3.9M168.9 39.4v1.2M175.3 27.9v3.9M175.3 39.4v1.2M181.6 27.9v3.9M181.6 39.4v1.2"/>
<path d="M188 27.9v3.9M188 39.4v1.2M194.3 25.4v2.5h-41.9v5.1M245.1 29.2h2.5M245.1 31.8h1.3v10.1M255.3 29.2h11.4M257.8 29.2v3.8M266.7 25.4v7.6M201.9 58.4v3.8M222.2 59.7h3.9M246.4 52.1v1.2M257.8 40.6v1.3"/>
<path d="M266.7 59.7h2.5M266.7 40.6v1.3M109.2 78.7h2.6M110.5 72.4v3.8h-1.3M133.3 72.4v6.3h3.9M133.3 76.2h3.9M149.9 78.7h1.2M194.3 77.5h-2.5v2.5M201.9 67.3h1.3M201.9 69.9h1.3M222.2 67.3h3.9M266.7 67.3h2.5"/>
<path d="M266.7 72.4h1.3M275.6 71.1v1.3M94 96.5h2.5M94 99.1h2.5M109.2 81.3h2.6M109.2 83.8h2.6M109.2 86.4h2.6M134.6 81.3h2.6M134.6 91.4h2.6M134.6 83.8h2.6M134.6 86.4h2.6M134.6 99.1h2.6"/>
<path d="M135.9 88.9h1.3M135.9 96.5h1.3M135.9 94h1.3M149.9 81.3h1.2M149.9 91.4h1.2M149.9 83.8h1.2M149.9 88.9h1.2M149.9 86.4h2.5M149.9 99.1h1.2M149.9 94h1.2M191.8 92.7v1.3M198.1 91.4v2.6"/>
<path d="M224.8 95.3h1.3M224.8 85.1h1.3M266.7 95.3h1.3M266.7 85.1h1.3M266.7 80h1.3M275.6 80v1.3M96.5 104.1v5.1h12.7v-5.1M135.9 104.1h1.3M135.9 101.6h1.3M149.9 104.1h1.2M149.9 101.6h1.2M191.8 101.6v1.3"/>
<path d="M198.1 101.6v1.3M97.8 134.6h-7.6v5.1M97.8 132.1v3.8M107.9 135.9h11.5v6.3M191.8 123.2v2.5M191.8 133.4v2.5M196.8 123.2v2.5M196.8 133.4v2.5M259.1 134.6h1.2M259.1 137.2h1.2M90.2 147.3v6.4h7.6M97.8 151.1v5.1"/>
<path d="M124.5 147.3v3.8h-14M243.8 158.8v2.5M254 158.8v2.5M264.2 158.8v2.5M274.3 158.8v2.5M77.5 161.3h5M81.3 161.3v1.3M81.3 170.2v1.3M97.8 166.4v2.5M121.9 161.3h5.1M125.7 161.3v1.3M125.7 170.2v1.3"/>
<path d="M134.6 161.3h1.3M151.1 161.3h6.4M151.1 166.4h6.4"/>
</g>
<g fill="none" stroke="#000084" stroke-width=".15">
<path d="M95.9 78.1l1.2 1.2M95.9 75.6l1.2 1.2M97.1 78.1l-1.2 1.2M97.1 75.6l-1.2 1.2M149.3 75.6l1.2 1.2M150.5 75.6l-1.2 1.2M95.9 85.8l1.2 1.2M95.9 83.2l1.2 1.2M95.9 90.8l1.2 1.2M95.9 93.4l1.2 1.2M95.9 88.3l1.2 1.2M95.9 80.7l1.2 1.2"/>
<path d="M97.1 85.8l-1.2 1.2M97.1 83.2l-1.2 1.2M97.1 90.8l-1.2 1.2M97.1 93.4l-1.2 1.2M97.1 88.3l-1.2 1.2M97.1 80.7l-1.2 1.2M108.6 95.9l1.2 1.2M108.6 93.4l1.2 1.2M108.6 98.5l1.2 1.2M108.6 88.3l1.2 1.2M108.6 90.8l1.2 1.2M109.8 88.3l-1.2 1.2"/>
<path d="M109.8 95.9l-1.2 1.2M109.8 93.4l-1.2 1.2M109.8 98.5l-1.2 1.2M109.8 90.8l-1.2 1.2M149.3 95.9l1.2 1.2M150.5 95.9l-1.2 1.2M225.5 89.6l1.2 1.2M225.5 99.7l1.2 1.2M226.7 89.6l-1.2 1.2M226.7 99.7l-1.2 1.2M266.1 99.7l1.2 1.2M266.1 89.6l1.2 1.2"/>
<path d="M267.3 99.7l-1.2 1.2M267.3 89.6l-1.2 1.2M95.9 101l1.2 1.2M97.1 101l-1.2 1.2M108.6 101l1.2 1.2M109.8 101l-1.2 1.2M104.8 150.5l1.2 1.2M106 150.5l-1.2 1.2M156.9 163.2l1.2 1.2M158.1 163.2l-1.2 1.2"/>
</g>
<path d="M77.5 59.7h96.5v59.7h-96.5z" fill="none" stroke="#0000c2" stroke-width=".15"/>
<g fill="#009600" stroke="#009600" stroke-width=".14">
<circle cx="109.2" cy="27.9" r=".46"/>
<circle cx="115.6" cy="27.9" r=".46"/>
<circle cx="88.9" cy="27.9" r=".46"/>
<circle cx="97.8" cy="27.9" r=".46"/>
<circle cx="97.8" cy="153.7" r=".46"/>
<circle cx="81.3" cy="161.3" r=".46"/>
<circle cx="102.9" cy="109.2" r=".46"/>
<circle cx="97.8" cy="134.6" r=".46"/>
<circle cx="133.3" cy="76.2" r=".46"/>
<circle cx="125.7" cy="161.3" r=".46"/>
<circle cx="152.4" cy="27.9" r=".46"/>
<circle cx="133.3" cy="27.9" r=".46"/>
<circle cx="127" cy="27.9" r=".46"/>
<circle cx="266.7" cy="29.2" r=".46"/>
<circle cx="257.8" cy="29.2" r=".46"/>
<circle cx="191.8" cy="77.5" r=".46"/>
<circle cx="168.9" cy="27.9" r=".46"/>
<circle cx="158.7" cy="27.9" r=".46"/>
<circle cx="188" cy="27.9" r=".46"/>
<circle cx="181.6" cy="27.9" r=".46"/>
<circle cx="175.3" cy="27.9" r=".46"/>
</g>
<text font-size="2" fill="#840000" x="178" y="190.8">Title: Nano Server for remote operation</text>
<g font-size="1.5" fill="#840000">
<text x="178" y="184.1">Sheet: /</text>
<text x="178" y="186.8">File: nano-server.kicad_sch</text>
<text x="178" y="197">KiCad E.D.A. 10.0.5</text>
<text x="178" y="194.2">Size: A4</text>
<text x="200" y="194.2">Date: 2026-08-18</text>
<text x="263" y="197">Id: 1/4</text>
<text x="263" y="194.2">Rev:</text>
</g>
<g font-size="1.3" fill="#840000">
<text x="35" y="12">1</text>
<text x="85" y="12">2</text>
<text x="135" y="12">3</text>
<text x="185" y="12">4</text>
<text x="235" y="12">5</text>
<text x="285" y="12">6</text>
<text x="10.3" y="36">A</text>
<text x="285.3" y="36">A</text>
<text x="204.6" y="70.9">DM2</text>
<text x="204.6" y="68.4">DP2</text>
<text x="113.2" y="82.3">DM1</text>
<text x="113.2" y="79.8">DP1</text>
<text x="152.5" y="79.8">SDA</text>
<text x="152.5" y="82.3">SCL</text>
<text x="10.2" y="86">B</text>
<text x="113.2" y="87.4">DM2</text>
<text x="113.2" y="84.9">DP2</text>
<text x="123.7" y="87.4">UART1_RX</text>
<text x="124" y="84.9">UART1_TX</text>
<text x="130.7" y="90">PA6</text>
<text x="152.5" y="84.9">PG11</text>
<text x="152.5" y="90">PA0</text>
<text x="214.1" y="86.1">UART1_TX</text>
<text x="269.4" y="86.1">TXD</text>
<text x="285.2" y="86">B</text>
<text x="130.5" y="95">PG8</text>
<text x="152.5" y="95">PA3</text>
<text x="152.5" y="92.5">PA2</text>
<text x="192.8" y="91.3" transform="rotate(-90 192.8 91.3)">PC2</text>
<text x="83" y="97.6">UART0_RX</text>
<text x="83.3" y="100.1">UART0_TX</text>
<text x="130.5" y="97.6">PG9</text>
<text x="152.5" y="100.1">PC0</text>
<text x="213.8" y="96.3">UART1_RX</text>
<text x="269.4" y="96.3">RXD</text>
<text x="130.5" y="105.2">PC3</text>
<text x="130.7" y="102.7">PA1</text>
<text x="152.5" y="105.2">PC2</text>
<text x="152.5" y="102.7">PC1</text>
<text x="232.1" y="106.4">LOGIC</text>
<text x="254.6" y="106.4">RS232</text>
<text x="10.2" y="136">C</text>
<text x="208.1" y="135.7">SDA</text>
<text x="226.5" y="135.7">UART0_RX</text>
<text x="253.7" y="135.7">RXD</text>
<text x="285.2" y="136">C</text>
<text x="192.8" y="141.1" transform="rotate(-90 192.8 141.1)">SDA</text>
<text x="197.9" y="141.1" transform="rotate(-90 197.9 141.1)">SCL</text>
<text x="208.2" y="138.2">SCL</text>
<text x="226.8" y="138.2">UART0_TX</text>
<text x="254" y="138.2">TXD</text>
<text x="72.1" y="162.3">PC3</text>
<text x="116.5" y="162.3">PC1</text>
<text x="10.2" y="186">D</text>
<text x="285.2" y="186">D</text>
<text x="35" y="200">1</text>
<text x="85" y="200">2</text>
<text x="135" y="200">3</text>
<text x="185" y="200">4</text>
<text x="235" y="200">5</text>
<text x="285" y="200">6</text>
</g>
<g font-size="1.3" fill="#006464">
<text x="94.9" y="20.8">+12V</text>
<text x="192.2" y="21.3">+5V</text>
<text x="263.8" y="22">+24V</text>
<text x="62.4" y="25.1">12-14V</text>
<text x="78.7" y="25.1">1N4007</text>
<text x="137.8" y="25.1">K7805-500R3</text>
<text x="139.9" y="28.9">VI</text>
<text x="147" y="28.9">VO</text>
<text x="231.3" y="26.4">24-27V</text>
<text x="247.6" y="26.4">1N4007</text>
<text x="90.4" y="32.7">47uF</text>
<text x="98.5" y="32.5">100n</text>
<text x="127.5" y="32.5">100n</text>
<text x="134.1" y="32.5">100n</text>
<text x="145.7" y="32.8" transform="rotate(-90 145.7 32.8)">GND</text>
<text x="153.1" y="34">47uF</text>
<text x="160" y="32.5">100n</text>
<text x="170.2" y="32.5">22u</text>
<text x="176.5" y="32.5">100n</text>
<text x="182.9" y="32.5">100n</text>
<text x="189.2" y="32.5">100n</text>
<text x="259.3" y="34">47uF</text>
<text x="267.4" y="33.7">100n</text>
<text x="109.7" y="38.8">47uF</text>
<text x="116.8" y="38.6">10u</text>
<text x="247.9" y="52">+5V</text>
<text x="191.2" y="58.1">USB_A</text>
<text x="199.9" y="54.3">+5V</text>
<text x="220.7" y="58.1">100n</text>
<text x="268" y="58.4">100n</text>
<text x="193.2" y="63.2">VBUS</text>
<text x="232.1" y="60.7">C1+</text>
<text x="247.3" y="62" transform="rotate(-90 247.3 62)">VCC</text>
<text x="256.3" y="60.7">C2+</text>
<text x="108.4" y="68.3">+5V</text>
<text x="131.3" y="68.3">+5V</text>
<text x="195.3" y="70.8">D-</text>
<text x="195.3" y="68.3">D+</text>
<text x="232.1" y="68.3">C1-</text>
<text x="256.3" y="68.3">C2-</text>
<text x="269.1" y="69.3">100n</text>
<text x="276.8" y="68.8">+5V</text>
<text x="98.4" y="73.4">Left_Side</text>
<text x="138.4" y="73.4">Right_Side</text>
<text x="192.7" y="73.9" transform="rotate(-90 192.7 73.9)">Shield</text>
<text x="195.3" y="73.9" transform="rotate(-90 195.3 73.9)">GND</text>
<text x="243.1" y="73.1">MAX232</text>
<text x="256.5" y="73.4">VS+</text>
<text x="269.1" y="76.9">100n</text>
<text x="256.5" y="81">VS-</text>
<text x="16.5" y="89.7">Output_1</text>
<text x="196.1" y="87.3">+5V</text>
<text x="232.1" y="86.1">T1IN</text>
<text x="254.6" y="86.1">T1OUT</text>
<text x="232.1" y="91.1">T2IN</text>
<text x="254.6" y="91.1">T2OUT</text>
<text x="192.7" y="99.1" transform="rotate(-90 192.7 99.1)">1k</text>
<text x="199.1" y="98.8" transform="rotate(-90 199.1 98.8)">1k</text>
<text x="232.1" y="101.3">R2OUT</text>
<text x="232.1" y="96.2">R1OUT</text>
<text x="256" y="101.3">R2IN</text>
<text x="256" y="96.2">R1IN</text>
<text x="182.4" y="103.8">LED_CON</text>
<text x="201.4" y="104.3">LED_PWR</text>
<text x="247.3" y="107" transform="rotate(-90 247.3 107)">GND</text>
<text x="189.7" y="119.1">+5V</text>
<text x="194.8" y="119.1">+5V</text>
<text x="16.5" y="121.4">Output_2</text>
<text x="94.9" y="128.7">+12V</text>
<text x="192.7" y="130.6" transform="rotate(-90 192.7 130.6)">3k</text>
<text x="197.8" y="130.6" transform="rotate(-90 197.8 130.6)">3k</text>
<text x="211.3" y="128">+5V</text>
<text x="218.9" y="129.2">I2C</text>
<text x="235.4" y="128">+5V</text>
<text x="243.1" y="129.2">UART0</text>
<text x="258.3" y="128">+5V</text>
<text x="265.9" y="129.2">RS232</text>
<text x="75.4" y="133.6">TIANBO-HJR-4102-L</text>
<text x="81.8" y="142.2">LL4148</text>
<text x="123.2" y="138.6">PTT_OUT</text>
<text x="16.5" y="154.4">usb_audio</text>
<text x="239.1" y="152.9">MountHoleMountHoleMountHoleMountHole</text>
<text x="138.6" y="158.4">LTV-817S</text>
<text x="82.2" y="167.4" transform="rotate(-90 82.2 167.4)">1k</text>
<text x="85.1" y="162.3">1k</text>
<text x="100.3" y="163.5">BC817</text>
<text x="126.7" y="167.4" transform="rotate(-90 126.7 167.4)">1k</text>
<text x="128.9" y="162.3">220</text>
<text x="72.9" y="172.9">LED_PTT</text>
<text x="117.3" y="172.9">LED_CW</text>
<text x="162.6" y="170.1">CW</text>
</g>
<g font-size="1.3" fill="#a90000">
<text x="73.6" y="27.8">1</text>
<text x="137.7" y="27.8">1</text>
<text x="150.4" y="27.8">3</text>
<text x="242.5" y="29.1">1</text>
<text x="73.6" y="30.3">2</text>
<text x="144.6" y="35" transform="rotate(-90 144.6 35)">2</text>
<text x="242.5" y="31.6">2</text>
<text x="227.9" y="59.6">1</text>
<text x="246.2" y="55.9" transform="rotate(-90 246.2 55.9)">16</text>
<text x="263.4" y="59.6">4</text>
<text x="199.9" y="62.1">1</text>
<text x="199.9" y="69.7">2</text>
<text x="199.9" y="67.2">3</text>
<text x="227.9" y="67.2">3</text>
<text x="263.4" y="67.2">5</text>
<text x="97.7" y="76.1">2</text>
<text x="106.6" y="76.1">1</text>
<text x="138.3" y="76.1">2</text>
<text x="147.2" y="76.1">1</text>
<text x="191.6" y="76.9" transform="rotate(-90 191.6 76.9)">5</text>
<text x="194.2" y="76.9" transform="rotate(-90 194.2 76.9)">4</text>
<text x="263.4" y="72.3">2</text>
<text x="97.7" y="78.6">4</text>
<text x="97.7" y="81.1">6</text>
<text x="97.7" y="83.7">8</text>
<text x="106.6" y="78.6">3</text>
<text x="106.6" y="81.1">5</text>
<text x="106.6" y="83.7">7</text>
<text x="138.3" y="78.6">4</text>
<text x="138.3" y="81.1">6</text>
<text x="138.3" y="83.7">8</text>
<text x="147.2" y="78.6">3</text>
<text x="147.2" y="81.1">5</text>
<text x="147.2" y="83.7">7</text>
<text x="263.4" y="79.9">6</text>
<text x="97.1" y="86.2">10</text>
<text x="97.1" y="88.8">12</text>
<text x="106" y="88.8">11</text>
<text x="106.6" y="86.2">9</text>
<text x="137.7" y="86.2">10</text>
<text x="137.7" y="88.8">12</text>
<text x="146.6" y="88.8">11</text>
<text x="147.2" y="86.2">9</text>
<text x="227.3" y="85">11</text>
<text x="262.8" y="85">14</text>
<text x="97.1" y="91.3">14</text>
<text x="97.1" y="93.8">16</text>
<text x="106" y="91.3">13</text>
<text x="106" y="93.8">15</text>
<text x="137.7" y="91.3">14</text>
<text x="137.7" y="93.8">16</text>
<text x="146.6" y="91.3">13</text>
<text x="146.6" y="93.8">15</text>
<text x="227.3" y="90">10</text>
<text x="227.3" y="95.1">12</text>
<text x="262.8" y="95.1">13</text>
<text x="263.4" y="90">7</text>
<text x="97.1" y="96.4">18</text>
<text x="97.1" y="98.9">20</text>
<text x="97.1" y="101.5">22</text>
<text x="106" y="96.4">17</text>
<text x="106" y="98.9">19</text>
<text x="106" y="101.5">21</text>
<text x="137.7" y="96.4">18</text>
<text x="137.7" y="98.9">20</text>
<text x="137.7" y="101.5">22</text>
<text x="146.6" y="96.4">17</text>
<text x="146.6" y="98.9">19</text>
<text x="146.6" y="101.5">21</text>
<text x="227.9" y="100.2">9</text>
<text x="263.4" y="100.2">8</text>
<text x="97.1" y="104">24</text>
<text x="106" y="104">23</text>
<text x="137.7" y="104">24</text>
<text x="146.6" y="104">23</text>
<text x="246.2" y="111.8" transform="rotate(-90 246.2 111.8)">15</text>
<text x="214.5" y="131.9">1</text>
<text x="238.7" y="131.9">1</text>
<text x="261.5" y="131.9">1</text>
<text x="214.5" y="134.5">2</text>
<text x="214.5" y="137">3</text>
<text x="238.7" y="134.5">2</text>
<text x="238.7" y="137">3</text>
<text x="261.5" y="134.5">2</text>
<text x="261.5" y="137">3</text>
<text x="97.7" y="138.4" transform="rotate(-90 97.7 138.4)">A1</text>
<text x="107.8" y="138.5" transform="rotate(-90 107.8 138.5)">11</text>
<text x="214.5" y="139.6">4</text>
<text x="238.7" y="139.6">4</text>
<text x="261.5" y="139.6">4</text>
<text x="97.7" y="151.1" transform="rotate(-90 97.7 151.1)">A2</text>
<text x="105.3" y="151.2" transform="rotate(-90 105.3 151.2)">12</text>
<text x="110.4" y="151.2" transform="rotate(-90 110.4 151.2)">14</text>
<text x="158.1" y="161.2">T</text>
<text x="243.7" y="157.6" transform="rotate(-90 243.7 157.6)">1</text>
<text x="253.9" y="157.6" transform="rotate(-90 253.9 157.6)">1</text>
<text x="264" y="157.6" transform="rotate(-90 264 157.6)">1</text>
<text x="274.2" y="157.6" transform="rotate(-90 274.2 157.6)">1</text>
<text x="158" y="163.7">R</text>
<text x="158" y="166.2">S</text>
</g>
<text font-size="1.3" fill="#0000c2" x="159.6" y="63.7">NanoPi Neo</text>
<g font-size="1.3" fill="#725600">
<text x="16.5" y="116.6">Файл: outputs.kicad_sch</text>
<text x="16.5" y="149.6">Файл: output_2.kicad_sch</text>
<text x="16.5" y="182.6">Файл: usb_audio.kicad_sch</text>
</g>
</svg>
